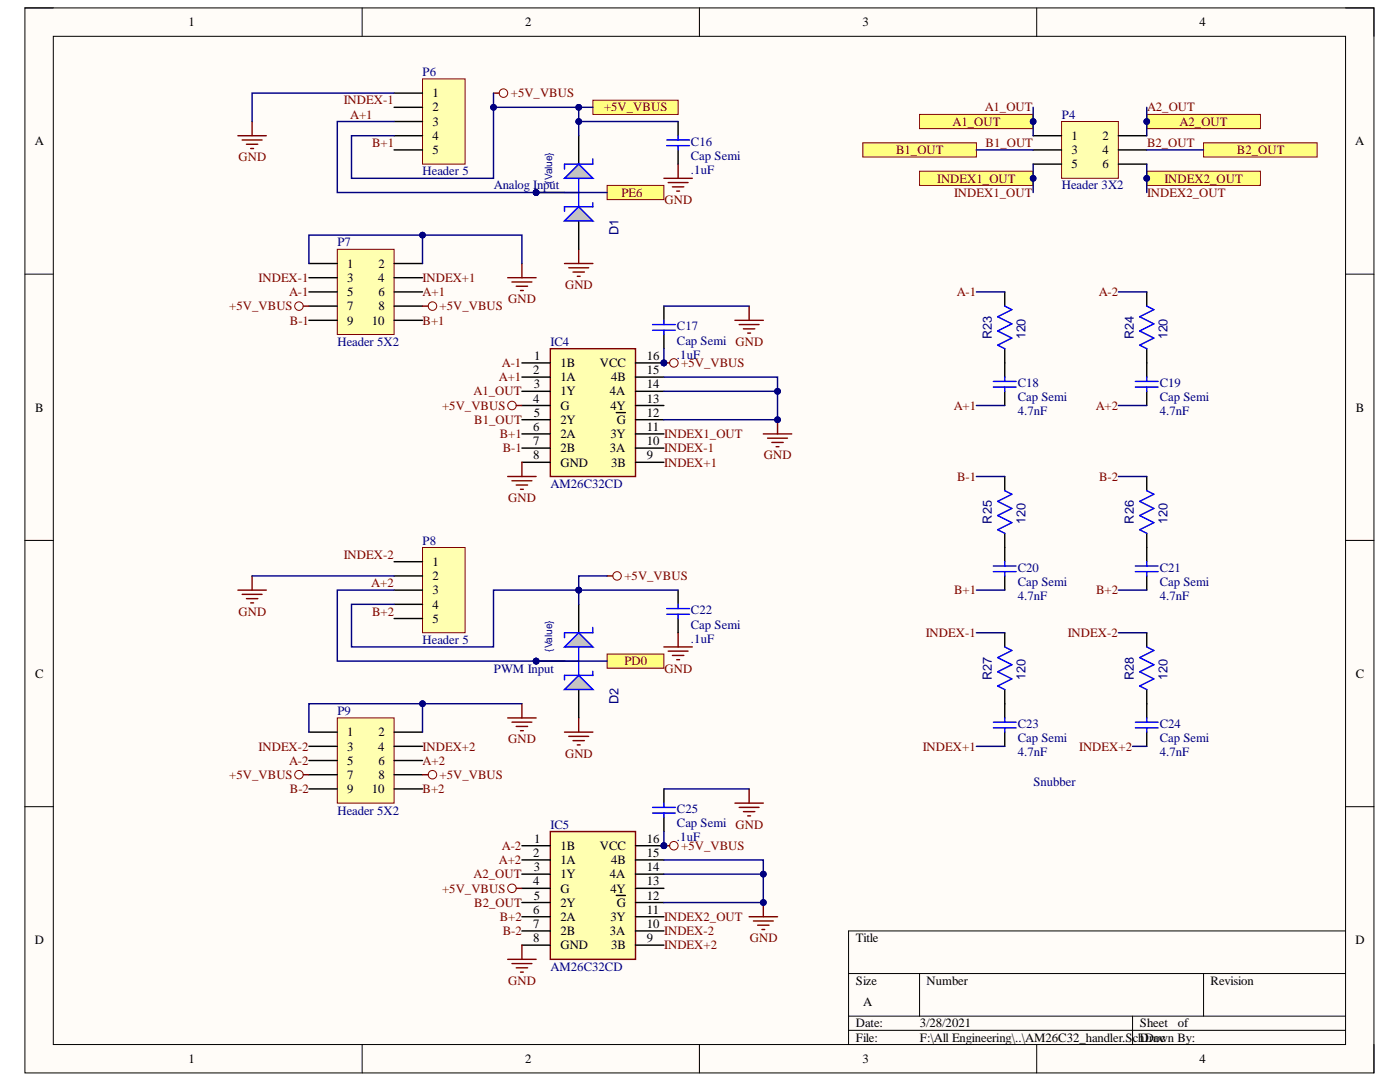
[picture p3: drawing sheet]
<svg xmlns="http://www.w3.org/2000/svg" width="279mm" height="216mm" viewBox="0 0 279 216" stroke-linecap="round" stroke-linejoin="round" font-family="sans-serif">
<path d="M5 1.6h269.2v212.5h-269.2z" fill-rule="evenodd" fill="#fffcf8"/>
<path d="M5 1.6h269.2v212.5h-269.2z" fill="none" stroke="#000" stroke-width=".2"/>
<path d="M10.6 7.2h257.9v201.2h-257.9z" fill-rule="evenodd" fill="#fffcf8"/>
<g fill="none" stroke="#000" stroke-width=".2">
<path d="M5 1.6h5.6M10.6 7.2h257.9v201.2h-257.9zM72.3 1.6v5.6M139.6 1.6v5.6M206.9 1.6v5.6M268.5 1.6h5.7v5.6M5 54.7h5.6M268.5 54.7h5.7M5 107.8h5.6M268.5 107.8h5.7M5 161h5.6M268.5 161h5.7"/>
<path d="M169.3 194.3h99.2M183.5 194.3v8.5M240.2 194.3v8.5M268.5 185.8h-99.2v22.6M72.3 208.4v5.7M139.6 208.4v5.7M169.3 202.8h99.2M169.3 205.6h99.2M206.9 208.4v5.7M226 202.8v5.6M274.2 208.4v5.7"/>
</g>
<path d="M67.3 49.7h11.4v17h-11.4z" fill-rule="evenodd" fill="#ffffb0"/>
<path d="M67.3 49.7h11.4v17h-11.4z" fill="none" stroke="#800000" stroke-width=".2"/>
<path d="M61.6 52.6h5.7M61.6 55.4h5.7M61.6 58.2h5.7M78.7 52.6h5.6M78.7 55.4h5.6M78.7 58.2h5.6M61.6 61.1h5.7M61.6 63.9h5.7M78.7 61.1h5.6M78.7 63.9h5.6" fill="none" stroke="#000" stroke-width=".29"/>
<path d="M101.3 55.4h5.7M102.2 56.3h3.9M103 57.1h2.3M103.9 58h.5M104.2 52.6v2.8" fill="none" stroke="#800000" stroke-width=".29"/>
<circle cx="132.5" cy="72.4" r=".57" fill="#000080"/>
<circle cx="132.5" cy="72.4" r=".57" fill="none" stroke="#000080" stroke-width=".2"/>
<path d="M109.8 69.6h17v25.5h-17z" fill-rule="evenodd" fill="#ffffb0"/>
<path d="M109.8 69.6h17v25.5h-17z" fill="none" stroke="#800000" stroke-width=".29"/>
<path d="M104.2 72.4h5.6M104.2 75.2h5.6M104.2 78.1h5.6M126.8 72.4h5.7M104.2 80.9h5.6M104.2 83.7h5.6M104.2 86.6h5.6M104.2 89.4h5.6M104.2 92.2h5.6" fill="none" stroke="#000" stroke-width=".29"/>
<circle cx="132.5" cy="72.4" r=".57" fill="#000080"/>
<circle cx="132.5" cy="72.4" r=".57" fill="none" stroke="#000080" stroke-width=".2"/>
<path d="M126.8 75.2h5.7M126.8 78.1h5.7M123 82.3h1.8M126.8 80.9h5.7M126.8 83.7h5.7M126.8 86.6h5.7M126.8 89.4h5.7M126.8 92.2h5.7" fill="none" stroke="#000" stroke-width=".29"/>
<g fill="none" stroke="#800000" stroke-width=".2">
<circle cx="59.7" cy="61.1" r=".85"/>
<circle cx="86.3" cy="61.1" r=".85"/>
</g>
<path d="M60.5 61.1h1.1M84.3 61.1h1.2M101.3 95.1h5.7M102.2 95.9h3.9M103 96.8h2.3M103.9 97.6h.5M104.2 92.2v2.9" fill="none" stroke="#800000" stroke-width=".29"/>
<path d="M84.3 15.7h8.5v17h-8.5z" fill-rule="evenodd" fill="#ffffb0"/>
<path d="M84.3 15.7h8.5v17h-8.5z" fill="none" stroke="#800000" stroke-width=".2"/>
<path d="M78.7 18.6h5.6M78.7 21.4h5.6M78.7 24.2h5.6M78.7 27.1h5.6M78.7 29.9h5.6" fill="none" stroke="#000" stroke-width=".29"/>
<path d="M47.5 27.1h5.6M48.3 27.9h4M49.2 28.8h2.2M50 29.6h.6M50.3 24.2v2.9" fill="none" stroke="#800000" stroke-width=".29"/>
<path d="M84.3 109.2h8.5v17.1h-8.5z" fill-rule="evenodd" fill="#ffffb0"/>
<path d="M84.3 109.2h8.5v17.1h-8.5z" fill="none" stroke="#800000" stroke-width=".2"/>
<path d="M78.7 112.1h5.6M78.7 114.9h5.6M78.7 117.8h5.6M78.7 120.6h5.6M78.7 123.4h5.6" fill="none" stroke="#000" stroke-width=".29"/>
<path d="M47.5 117.8h5.6M48.3 118.6h4M49.2 119.4h2.2M50.3 114.9v2.9M50 120.3h.6" fill="none" stroke="#800000" stroke-width=".29"/>
<circle cx="132.5" cy="168.8" r=".57" fill="#000080"/>
<circle cx="132.5" cy="168.8" r=".57" fill="none" stroke="#000080" stroke-width=".2"/>
<path d="M109.8 165.9h17v25.5h-17z" fill-rule="evenodd" fill="#ffffb0"/>
<path d="M109.8 165.9h17v25.5h-17z" fill="none" stroke="#800000" stroke-width=".29"/>
<path d="M104.2 168.8h5.6M104.2 171.6h5.6M104.2 174.4h5.6M104.2 177.3h5.6M126.8 168.8h5.7M104.2 180.1h5.6M104.2 182.9h5.6M104.2 185.8h5.6M104.2 188.6h5.6" fill="none" stroke="#000" stroke-width=".29"/>
<circle cx="132.5" cy="168.8" r=".57" fill="#000080"/>
<circle cx="132.5" cy="168.8" r=".57" fill="none" stroke="#000080" stroke-width=".2"/>
<path d="M123 178.7h1.8M126.8 171.6h5.7M126.8 174.4h5.7M126.8 177.3h5.7M126.8 180.1h5.7M126.8 182.9h5.7M126.8 185.8h5.7M126.8 188.6h5.7" fill="none" stroke="#000" stroke-width=".29"/>
<path d="M101.3 191.4h5.7M102.2 192.3h3.9M103 193.1h2.3M103.9 194h.5M104.2 188.6v2.8" fill="none" stroke="#800000" stroke-width=".29"/>
<path d="M67.3 143.3h11.4v17h-11.4z" fill-rule="evenodd" fill="#ffffb0"/>
<g fill="none" stroke="#800000" stroke-width=".2">
<path d="M67.3 143.3h11.4v17h-11.4z"/>
<circle cx="134.5" cy="72.4" r=".85"/>
<circle cx="59.7" cy="154.6" r=".85"/>
<circle cx="86.3" cy="154.6" r=".85"/>
</g>
<path d="M61.6 146.1h5.7M61.6 148.9h5.7M61.6 151.8h5.7M61.6 154.6h5.7M61.6 157.4h5.7M78.7 146.1h5.6M78.7 148.9h5.6M78.7 151.8h5.6M78.7 154.6h5.6M78.7 157.4h5.6" fill="none" stroke="#000" stroke-width=".29"/>
<path d="M132.5 72.4h1.1M60.5 154.6h1.1M84.3 154.6h1.2M101.3 143.3h5.7M102.2 144.1h3.9M103 144.9h2.3M103.9 145.8h.5M104.2 140.4v2.9" fill="none" stroke="#800000" stroke-width=".29"/>
<circle cx="132.5" cy="72.4" r=".57" fill="#000080"/>
<circle cx="132.5" cy="72.4" r=".57" fill="none" stroke="#000080" stroke-width=".2"/>
<circle cx="134.5" cy="168.8" r=".85" fill="none" stroke="#800000" stroke-width=".2"/>
<path d="M132.5 168.8h1.1" fill="none" stroke="#800000" stroke-width=".29"/>
<circle cx="132.5" cy="168.8" r=".57" fill="#000080"/>
<circle cx="132.5" cy="168.8" r=".57" fill="none" stroke="#000080" stroke-width=".2"/>
<g fill="none" stroke="#800000" stroke-width=".2">
<circle cx="102.2" cy="80.9" r=".85"/>
<circle cx="102.2" cy="177.3" r=".85"/>
</g>
<path d="M146.7 63.9h5.6M147.5 64.8h4M148.4 65.6h2.2M149.2 66.5h.6M149.5 61.1v2.8M103 80.9h1.2M149.5 157.4v2.9M103 177.3h1.2M146.7 160.3h5.6M147.5 161.1h4M148.4 162h2.2M149.2 162.8h.6" fill="none" stroke="#800000" stroke-width=".29"/>
<path d="M121.2 130.5h11.3v2.8h-11.3z" fill-rule="evenodd" fill="#ffff80"/>
<path d="M121.2 130.5h11.3v2.8h-11.3z" fill="none" stroke="#800000" stroke-width=".2"/>
<path d="M152.3 86.6h5.7M153.2 87.4h4M154 88.3h2.3M154.9 89.1h.6M155.2 83.7v2.9" fill="none" stroke="#800000" stroke-width=".29"/>
<circle cx="155.2" cy="83.7" r=".57" fill="#000080"/>
<circle cx="155.2" cy="83.7" r=".57" fill="none" stroke="#000080" stroke-width=".2"/>
<path d="M149.5 182.9h5.7M150.4 183.8h3.9M151.2 184.6h2.3M152.1 185.5h.5M152.3 180.1v2.8" fill="none" stroke="#800000" stroke-width=".29"/>
<circle cx="152.3" cy="180.1" r=".57" fill="#000080"/>
<circle cx="152.3" cy="180.1" r=".57" fill="none" stroke="#000080" stroke-width=".2"/>
<circle cx="100.5" cy="18.6" r=".85" fill="none" stroke="#800000" stroke-width=".2"/>
<path d="M98.5 18.6h1.1" fill="none" stroke="#800000" stroke-width=".29"/>
<path d="M118.3 20h17v2.8h-17z" fill-rule="evenodd" fill="#ffff80"/>
<path d="M118.3 20h17v2.8h-17z" fill="none" stroke="#800000" stroke-width=".2"/>
<path d="M211.9 24.2h11.3v11.4h-11.3z" fill-rule="evenodd" fill="#ffffb0"/>
<path d="M211.9 24.2h11.3v11.4h-11.3z" fill="none" stroke="#800000" stroke-width=".2"/>
<path d="M206.2 27.1h5.7M206.2 29.9h5.7M206.2 32.7h5.7M223.2 27.1h5.7M223.2 29.9h5.7M223.2 32.7h5.7" fill="none" stroke="#000" stroke-width=".29"/>
<path d="M183.5 22.8h22.7v2.9h-22.7z" fill-rule="evenodd" fill="#ffff80"/>
<path d="M183.5 22.8h22.7v2.9h-22.7z" fill="none" stroke="#800000" stroke-width=".2"/>
<circle cx="206.2" cy="24.3" r=".57" fill="#000080"/>
<circle cx="206.2" cy="24.3" r=".57" fill="none" stroke="#000080" stroke-width=".2"/>
<path d="M172.2 28.5h22.7v2.8h-22.7z" fill-rule="evenodd" fill="#ffff80"/>
<path d="M172.2 28.5h22.7v2.8h-22.7z" fill="none" stroke="#800000" stroke-width=".2"/>
<path d="M183.5 34.2h22.7v2.8h-22.7z" fill-rule="evenodd" fill="#ffff80"/>
<path d="M183.5 34.2h22.7v2.8h-22.7z" fill="none" stroke="#800000" stroke-width=".2"/>
<circle cx="206.2" cy="35.6" r=".57" fill="#000080"/>
<circle cx="206.2" cy="35.6" r=".57" fill="none" stroke="#000080" stroke-width=".2"/>
<path d="M228.9 22.8h22.6v2.9h-22.6z" fill-rule="evenodd" fill="#ffff80"/>
<path d="M228.9 22.8h22.6v2.9h-22.6z" fill="none" stroke="#800000" stroke-width=".2"/>
<circle cx="228.9" cy="24.3" r=".57" fill="#000080"/>
<circle cx="228.9" cy="24.3" r=".57" fill="none" stroke="#000080" stroke-width=".2"/>
<path d="M240.2 28.5h22.7v2.8h-22.7z" fill-rule="evenodd" fill="#ffff80"/>
<path d="M240.2 28.5h22.7v2.8h-22.7z" fill="none" stroke="#800000" stroke-width=".2"/>
<path d="M228.9 34.2h22.6v2.8h-22.6z" fill-rule="evenodd" fill="#ffff80"/>
<path d="M228.9 34.2h22.6v2.8h-22.6z" fill="none" stroke="#800000" stroke-width=".2"/>
<circle cx="228.9" cy="35.6" r=".57" fill="#000080"/>
<circle cx="228.9" cy="35.6" r=".57" fill="none" stroke="#000080" stroke-width=".2"/>
<g fill="none" stroke="#800000" stroke-width=".29">
<path d="M132.5 35.6h5.7M133.3 36.4h4M134.2 37.3h2.3M135.1 38.1h.5M135.3 32.7v2.9M112.7 52.6h5.6M113.5 53.4h4M114.4 54.3h2.2M115.2 55.1h.6M115.5 49.7v2.9M121.2 114.9h1.1M132.5 129.1h5.7"/>
<path d="M133.3 129.9h4M134.2 130.8h2.3M135.1 131.6h.5M135.3 126.3v2.8M112.7 146.1h5.6M113.5 146.9h4M114.4 147.8h2.2M115.2 148.6h.6M115.5 143.3v2.8"/>
</g>
<circle cx="123.1" cy="114.9" r=".85" fill="none" stroke="#800000" stroke-width=".2"/>
<g fill="none" stroke="#000" stroke-width=".29">
<path d="M135.3 24.2v2.9M135.3 29.9v2.8M200.5 58.2v2.9M228.9 58.2v2.9M132.5 61.1v2.8M132.5 66.7v2.9M200.5 69.6v5.6M200.5 78.1v2.8M228.9 69.6v5.6M228.9 78.1v2.8M200.5 95.1v2.8M228.9 95.1v2.8"/>
<path d="M135.3 117.8v2.8M200.5 106.4v5.7M200.5 114.9v2.8M228.9 106.4v5.7M228.9 114.9v2.8M135.3 123.4v2.9M200.5 126.3v2.8M200.5 137.6v5.7M228.9 126.3v2.8M228.9 137.6v5.7M132.5 157.4v2.9M200.5 146.1v2.8"/>
<path d="M228.9 146.1v2.8M132.5 163.1v2.8"/>
</g>
<g fill="none" stroke="#00f" stroke-width=".29">
<path d="M133.1 29.1h4.5M133.1 27.9h4.5M135.3 27.1v.8M135.3 29.1v.8M130.2 65.9h4.6M130.2 64.8h4.6M132.5 63.9v.9M132.5 65.9v.8M198.2 77.2h4.6M198.2 76.1h4.6M200.5 61.1l1.4 .7-2.8 1.4 2.8 1.4-2.8 1.4 2.8 1.5-2.8 1.4 1.4 .7M200.5 75.2v.9"/>
<path d="M200.5 77.2v.9M226.6 77.2h4.5M226.6 76.1h4.5M228.9 61.1l1.4 .7-2.9 1.4 2.9 1.4-2.9 1.4 2.9 1.5-2.9 1.4 1.5 .7M228.9 75.2v.9M228.9 77.2v.9M200.5 97.9l1.4 .7-2.8 1.4 2.8 1.5-2.8 1.4 2.8 1.4-2.8 1.4 1.4 .7M228.9 97.9l1.4 .7-2.9 1.4 2.9 1.5-2.9 1.4 2.9 1.4-2.9 1.4 1.5 .7M198.2 114.1h4.6M198.2 112.9h4.6M200.5 112.1v.8M200.5 114.1v.8"/>
<path d="M226.6 114.1h4.5M226.6 112.9h4.5M228.9 112.1v.8M228.9 114.1v.8M133.1 122.6h4.5M133.1 121.4h4.5M135.3 120.6v.8M135.3 122.6v.8M200.5 129.1l1.4 .7-2.8 1.4 2.8 1.4-2.8 1.5 2.8 1.4-2.8 1.4 1.4 .7M228.9 129.1l1.4 .7-2.9 1.4 2.9 1.4-2.9 1.5 2.9 1.4-2.9 1.4 1.5 .7M198.2 145.2h4.6M198.2 144.1h4.6"/>
<path d="M200.5 143.3v.8M200.5 145.2v.9M226.6 145.2h4.5M226.6 144.1h4.5M228.9 143.3v.8M228.9 145.2v.9M130.2 162.2h4.6M130.2 161.1h4.6M132.5 160.3v.8M132.5 162.2v.9"/>
</g>
<circle cx="107" cy="38.4" r=".57" fill="#000080"/>
<circle cx="107" cy="38.4" r=".57" fill="none" stroke="#000080" stroke-width=".2"/>
<path d="M107 38.4h5.7" fill="none" stroke="#000" stroke-width=".29"/>
<circle cx="107" cy="38.4" r=".57" fill="#000080"/>
<circle cx="107" cy="38.4" r=".57" fill="none" stroke="#000080" stroke-width=".2"/>
<path d="M115.5 27.1v5.6M115.5 44.1v5.6" fill="none" stroke="#000" stroke-width=".29"/>
<path d="M112.7 38.4h2.8M112.7 32.8v.9M115.5 35.6v5.6M118.3 31.7v1M112.7 41.2v1M118.3 40.5v.8" fill="none" stroke="#00f" stroke-width=".29"/>
<path d="M112.7 44.1l2.8-2.9 2.8 2.9z" fill="#c0c0c0"/>
<path d="M112.7 32.7h5.6M112.7 44.1l2.8-2.9 2.8 2.9zM112.7 41.2h5.6" fill="none" stroke="#00f" stroke-width=".29"/>
<path d="M112.7 35.6l2.8-2.9 2.8 2.9z" fill="#c0c0c0"/>
<path d="M112.7 35.6l2.8-2.9 2.8 2.9z" fill="none" stroke="#00f" stroke-width=".29"/>
<path d="M121.2 37h11.3v2.8h-11.3z" fill-rule="evenodd" fill="#ffff80"/>
<path d="M121.2 37h11.3v2.8h-11.3z" fill="none" stroke="#800000" stroke-width=".2"/>
<circle cx="107" cy="131.9" r=".57" fill="#000080"/>
<circle cx="107" cy="131.9" r=".57" fill="none" stroke="#000080" stroke-width=".2"/>
<path d="M107 131.9h5.7" fill="none" stroke="#000" stroke-width=".29"/>
<circle cx="107" cy="131.9" r=".57" fill="#000080"/>
<circle cx="107" cy="131.9" r=".57" fill="none" stroke="#000080" stroke-width=".2"/>
<path d="M115.5 120.6v5.7M115.5 137.6v5.7" fill="none" stroke="#000" stroke-width=".29"/>
<path d="M112.7 131.9h2.8M112.7 126.3v.9M112.7 134.8v.9M115.5 129.1v5.7M118.3 125.2v1.1M118.3 134v.8" fill="none" stroke="#00f" stroke-width=".29"/>
<path d="M112.7 137.6l2.8-2.8 2.8 2.8z" fill="#c0c0c0"/>
<path d="M112.7 137.6l2.8-2.8 2.8 2.8zM112.7 134.8h5.6M112.7 126.3h5.6" fill="none" stroke="#00f" stroke-width=".29"/>
<path d="M112.7 129.1l2.8-2.8 2.8 2.8z" fill="#c0c0c0"/>
<path d="M112.7 129.1l2.8-2.8 2.8 2.8z" fill="none" stroke="#00f" stroke-width=".29"/>
<path d="M228.9 21.4v5.7" fill="none" stroke="#000080" stroke-width=".29"/>
<circle cx="228.9" cy="24.3" r=".57" fill="#000080"/>
<circle cx="228.9" cy="24.3" r=".57" fill="none" stroke="#000080" stroke-width=".2"/>
<path d="M78.7 18.6h-28.4v5.6M50.3 114.9h28.4M104.2 140.4h-42.6v5.7" fill="none" stroke="#000080" stroke-width=".29"/>
<circle cx="84.3" cy="140.4" r=".57" fill="#000080"/>
<circle cx="84.3" cy="140.4" r=".57" fill="none" stroke="#000080" stroke-width=".2"/>
<path d="M61.6 52.6v-5.7h22.7v5.7" fill="none" stroke="#000080" stroke-width=".29"/>
<circle cx="84.3" cy="46.9" r=".57" fill="#000080"/>
<circle cx="84.3" cy="46.9" r=".57" fill="none" stroke="#000080" stroke-width=".2"/>
<path d="M78.7 117.8h-11.4v14.1h39.7" fill="none" stroke="#000080" stroke-width=".29"/>
<circle cx="107" cy="131.9" r=".57" fill="#000080"/>
<circle cx="107" cy="131.9" r=".57" fill="none" stroke="#000080" stroke-width=".2"/>
<path d="M78.7 24.2h-11.4v14.2h39.7" fill="none" stroke="#000080" stroke-width=".29"/>
<circle cx="107" cy="38.4" r=".57" fill="#000080"/>
<circle cx="107" cy="38.4" r=".57" fill="none" stroke="#000080" stroke-width=".2"/>
<path d="M135.3 117.8h-36.8v11.3h-28.3v-8.5h8.5" fill="none" stroke="#000080" stroke-width=".29"/>
<circle cx="115.5" cy="117.8" r=".57" fill="#000080"/>
<circle cx="115.5" cy="117.8" r=".57" fill="none" stroke="#000080" stroke-width=".2"/>
<path d="M98.5 18.6v17h-28.3v-8.5h8.5" fill="none" stroke="#000080" stroke-width=".29"/>
<circle cx="98.5" cy="21.4" r=".57" fill="#000080"/>
<circle cx="98.5" cy="21.4" r=".57" fill="none" stroke="#000080" stroke-width=".2"/>
<path d="M84.3 46.9h19.9v5.7" fill="none" stroke="#000080" stroke-width=".29"/>
<circle cx="84.3" cy="46.9" r=".57" fill="#000080"/>
<circle cx="84.3" cy="46.9" r=".57" fill="none" stroke="#000080" stroke-width=".2"/>
<path d="M98.5 21.4h19.8" fill="none" stroke="#000080" stroke-width=".29"/>
<circle cx="115.5" cy="21.4" r=".57" fill="#000080"/>
<circle cx="115.5" cy="21.4" r=".57" fill="none" stroke="#000080" stroke-width=".2"/>
<circle cx="98.5" cy="21.4" r=".57" fill="#000080"/>
<circle cx="98.5" cy="21.4" r=".57" fill="none" stroke="#000080" stroke-width=".2"/>
<path d="M107 131.9h14.2" fill="none" stroke="#000080" stroke-width=".29"/>
<circle cx="107" cy="131.9" r=".57" fill="#000080"/>
<circle cx="107" cy="131.9" r=".57" fill="none" stroke="#000080" stroke-width=".2"/>
<path d="M121.2 114.9h-5.7v2.9" fill="none" stroke="#000080" stroke-width=".29"/>
<circle cx="115.5" cy="117.8" r=".57" fill="#000080"/>
<circle cx="115.5" cy="117.8" r=".57" fill="none" stroke="#000080" stroke-width=".2"/>
<path d="M107 38.4h14.2" fill="none" stroke="#000080" stroke-width=".29"/>
<circle cx="107" cy="38.4" r=".57" fill="#000080"/>
<circle cx="107" cy="38.4" r=".57" fill="none" stroke="#000080" stroke-width=".2"/>
<path d="M115.5 21.4v2.8h19.8" fill="none" stroke="#000080" stroke-width=".29"/>
<circle cx="115.5" cy="24.2" r=".57" fill="#000080"/>
<circle cx="115.5" cy="24.2" r=".57" fill="none" stroke="#000080" stroke-width=".2"/>
<circle cx="115.5" cy="21.4" r=".57" fill="#000080"/>
<circle cx="115.5" cy="21.4" r=".57" fill="none" stroke="#000080" stroke-width=".2"/>
<path d="M132.5 171.6h19.8v8.5h-19.8" fill="none" stroke="#000080" stroke-width=".29"/>
<circle cx="152.3" cy="174.4" r=".57" fill="#000080"/>
<circle cx="152.3" cy="174.4" r=".57" fill="none" stroke="#000080" stroke-width=".2"/>
<circle cx="152.3" cy="180.1" r=".57" fill="#000080"/>
<circle cx="152.3" cy="180.1" r=".57" fill="none" stroke="#000080" stroke-width=".2"/>
<path d="M132.5 174.4h19.8" fill="none" stroke="#000080" stroke-width=".29"/>
<circle cx="152.3" cy="174.4" r=".57" fill="#000080"/>
<circle cx="152.3" cy="174.4" r=".57" fill="none" stroke="#000080" stroke-width=".2"/>
<path d="M132.5 75.2h22.7v8.5h-22.7M132.5 157.4h17" fill="none" stroke="#000080" stroke-width=".29"/>
<circle cx="155.2" cy="78.1" r=".57" fill="#000080"/>
<circle cx="155.2" cy="78.1" r=".57" fill="none" stroke="#000080" stroke-width=".2"/>
<circle cx="155.2" cy="83.7" r=".57" fill="#000080"/>
<circle cx="155.2" cy="83.7" r=".57" fill="none" stroke="#000080" stroke-width=".2"/>
<path d="M132.5 78.1h22.7" fill="none" stroke="#000080" stroke-width=".29"/>
<circle cx="155.2" cy="78.1" r=".57" fill="#000080"/>
<circle cx="155.2" cy="78.1" r=".57" fill="none" stroke="#000080" stroke-width=".2"/>
<g fill="none" stroke="#000080" stroke-width=".29">
<path d="M194.9 29.9h11.3M228.9 29.9h11.3M194.9 58.2h5.6M223.2 58.2h5.7M132.5 61.1h17M194.9 95.1h5.6M194.9 80.9h5.6M223.2 95.1h5.7M223.2 80.9h5.7M194.9 117.7h5.6M223.2 117.7h5.7M194.9 126.3h5.6"/>
<path d="M223.2 126.3h5.7M84.3 140.4v5.7M194.9 148.9h5.6M226 148.9h2.9"/>
</g>
<circle cx="84.3" cy="140.4" r=".57" fill="#000080"/>
<circle cx="84.3" cy="140.4" r=".57" fill="none" stroke="#000080" stroke-width=".2"/>
<path d="M115.5 117.8v2.8" fill="none" stroke="#000080" stroke-width=".29"/>
<circle cx="115.5" cy="117.8" r=".57" fill="#000080"/>
<circle cx="115.5" cy="117.8" r=".57" fill="none" stroke="#000080" stroke-width=".2"/>
<path d="M115.5 24.2v2.9" fill="none" stroke="#000080" stroke-width=".29"/>
<circle cx="115.5" cy="24.2" r=".57" fill="#000080"/>
<circle cx="115.5" cy="24.2" r=".57" fill="none" stroke="#000080" stroke-width=".2"/>
<path d="M132.5 165.9v2.9" fill="none" stroke="#000080" stroke-width=".29"/>
<circle cx="132.5" cy="168.8" r=".57" fill="#000080"/>
<circle cx="132.5" cy="168.8" r=".57" fill="none" stroke="#000080" stroke-width=".2"/>
<path d="M132.5 69.6v2.8" fill="none" stroke="#000080" stroke-width=".29"/>
<circle cx="132.5" cy="72.4" r=".57" fill="#000080"/>
<circle cx="132.5" cy="72.4" r=".57" fill="none" stroke="#000080" stroke-width=".2"/>
<path d="M206.2 32.7v5.7" fill="none" stroke="#000080" stroke-width=".29"/>
<circle cx="206.2" cy="35.6" r=".57" fill="#000080"/>
<circle cx="206.2" cy="35.6" r=".57" fill="none" stroke="#000080" stroke-width=".2"/>
<path d="M206.2 21.4v5.7" fill="none" stroke="#000080" stroke-width=".29"/>
<circle cx="206.2" cy="24.3" r=".57" fill="#000080"/>
<circle cx="206.2" cy="24.3" r=".57" fill="none" stroke="#000080" stroke-width=".2"/>
<path d="M228.9 32.7v5.7" fill="none" stroke="#000080" stroke-width=".29"/>
<circle cx="228.9" cy="35.6" r=".57" fill="#000080"/>
<circle cx="228.9" cy="35.6" r=".57" fill="none" stroke="#000080" stroke-width=".2"/>
<g font-size="2.5">
<text x="37.6" y="5.2">1</text>
<text x="104.8" y="5.2">2</text>
<text x="172.2" y="5.2">3</text>
<text x="239.4" y="5.2">4</text>
<text x="86.3" y="19.4">1</text>
<text x="86.3" y="22.2">2</text>
<text x="6.9" y="29">A</text>
<text x="86.3" y="25.1">3</text>
<text x="86.3" y="27.9">4</text>
<text x="213.9" y="27.9">1</text>
<text x="220" y="27.9">2</text>
<text x="270.4" y="29">A</text>
<text x="86.3" y="30.8">5</text>
<text x="213.9" y="30.8">3</text>
<text x="213.9" y="33.6">5</text>
<text x="220" y="30.8">4</text>
<text x="220" y="33.6">6</text>
<text x="69.3" y="53.4">1</text>
<text x="75.5" y="53.4">2</text>
<text x="69.3" y="56.2">3</text>
<text x="69.3" y="59.1">5</text>
<text x="75.5" y="56.2">4</text>
<text x="75.5" y="59.1">6</text>
<text x="69.3" y="61.9">7</text>
<text x="69.3" y="64.8">9</text>
<text x="74.2" y="64.8">10</text>
<text x="75.5" y="61.9">8</text>
<text x="106.6" y="71.8">1</text>
<text x="129.1" y="71.8">16</text>
<text x="106.4" y="74.7">2</text>
<text x="106.5" y="77.5">3</text>
<text x="111.8" y="73.2">1B</text>
<text x="111.8" y="76.1">1A</text>
<text x="119.7" y="73.2">VCC</text>
<text x="122" y="76.1">4B</text>
<text x="129.1" y="74.7">15</text>
<text x="129.1" y="77.5">14</text>
<text x="7" y="82.1">B</text>
<text x="106.4" y="80.3">4</text>
<text x="106.5" y="83.1">5</text>
<text x="111.8" y="78.9">1Y</text>
<text x="111.8" y="81.8">G</text>
<text x="121.7" y="78.9">4A</text>
<text x="121.8" y="81.8">4Y</text>
<text x="129.1" y="80.3">13</text>
<text x="129.1" y="83.1">12</text>
<text x="270.6" y="82.1">B</text>
<text x="106.4" y="86">6</text>
<text x="106.4" y="88.8">7</text>
<text x="111.8" y="84.6">2Y</text>
<text x="111.8" y="87.4">2A</text>
<text x="121.8" y="87.4">3Y</text>
<text x="123.1" y="84.6">G</text>
<text x="129.1" y="86">11</text>
<text x="129.1" y="88.8">10</text>
<text x="106.4" y="91.7">8</text>
<text x="111.8" y="90.2">2B</text>
<text x="111.8" y="93.1">GND</text>
<text x="121.7" y="90.2">3A</text>
<text x="122" y="93.1">3B</text>
<text x="129.1" y="91.7">9</text>
<text x="86.3" y="112.9">1</text>
<text x="86.3" y="115.8">2</text>
<text x="86.3" y="118.6">3</text>
<text x="86.3" y="121.4">4</text>
<text x="86.3" y="124.2">5</text>
<text x="7" y="135.2">C</text>
<text x="270.6" y="135.2">C</text>
<text x="69.3" y="146.9">1</text>
<text x="69.3" y="149.8">3</text>
<text x="75.5" y="149.8">4</text>
<text x="75.5" y="146.9">2</text>
<text x="69.3" y="152.6">5</text>
<text x="69.3" y="155.4">7</text>
<text x="75.5" y="152.6">6</text>
<text x="75.5" y="155.4">8</text>
<text x="69.3" y="158.2">9</text>
<text x="74.2" y="158.2">10</text>
<text x="106.4" y="171">2</text>
<text x="106.5" y="173.9">3</text>
<text x="106.6" y="168.2">1</text>
<text x="111.8" y="169.6">1B</text>
<text x="111.8" y="172.4">1A</text>
<text x="119.7" y="169.6">VCC</text>
<text x="122" y="172.4">4B</text>
<text x="129.1" y="168.2">16</text>
<text x="129.1" y="171">15</text>
<text x="129.1" y="173.9">14</text>
<text x="106.4" y="176.7">4</text>
<text x="106.5" y="179.6">5</text>
<text x="111.8" y="175.2">1Y</text>
<text x="111.8" y="178.1">G</text>
<text x="121.7" y="175.2">4A</text>
<text x="121.8" y="178.1">4Y</text>
<text x="129.1" y="176.7">13</text>
<text x="129.1" y="179.6">12</text>
<text x="106.4" y="182.3">6</text>
<text x="106.4" y="185.2">7</text>
<text x="111.8" y="180.9">2Y</text>
<text x="111.8" y="183.8">2A</text>
<text x="121.8" y="183.8">3Y</text>
<text x="123.1" y="180.9">G</text>
<text x="129.1" y="182.3">11</text>
<text x="129.1" y="185.2">10</text>
<text x="6.9" y="188.3">D</text>
<text x="106.4" y="188">8</text>
<text x="111.8" y="186.6">2B</text>
<text x="111.8" y="189.4">GND</text>
<text x="121.7" y="186.6">3A</text>
<text x="122" y="189.4">3B</text>
<text x="129.1" y="188">9</text>
<text x="170.8" y="188">Title</text>
<text x="270.5" y="188.3">D</text>
<text x="170.8" y="196.6">Size</text>
<text x="184.9" y="196.6">Number</text>
<text x="241.6" y="196.6">Revision</text>
<text x="172.2" y="200.8">A</text>
<text x="170.8" y="205">Date:</text>
<text x="170.8" y="207.9">File:</text>
<text x="183.6" y="205">3/28/2021</text>
<text x="183.6" y="207.9">F:\All Engineering\..\AM26C32_handler.S</text>
<text x="226.1" y="207.9">chDoc</text>
<text x="227.5" y="205">Sheet</text>
<text x="227.5" y="207.9">Drawn By:</text>
<text x="235.1" y="205">of</text>
<text x="37.6" y="212.1">1</text>
<text x="104.8" y="212.1">2</text>
<text x="172.2" y="212.1">3</text>
<text x="239.4" y="212.1">4</text>
</g>
<g font-size="2.5" fill="#000080">
<text x="84.3" y="15.1">P6</text>
<text x="211.9" y="23.7">P4</text>
<text x="137.9" y="29.1">C16</text>
<text x="84.3" y="35">Header 5</text>
<text x="137.9" y="34.8">.1uF</text>
<text x="137.9" y="31.9">Cap Semi</text>
<text x="98.6" y="37.8">Analog Input</text>
<text x="211.9" y="37.8">Header 3X2</text>
<text x="123.4" y="46.9" transform="rotate(-90 123.4 46.9)">D1</text>
<text x="67.3" y="49.1">P7</text>
<text x="135.1" y="65.9">C17</text>
<text x="67.3" y="69">Header 5X2</text>
<text x="109.9" y="69">IC4</text>
<text x="135.1" y="71.5">.1uF</text>
<text x="135.1" y="68.8">Cap Semi GND</text>
<text x="198" y="67.7" transform="rotate(-90 198 67.7)">R23</text>
<text x="204.6" y="67.7" transform="rotate(-90 204.6 67.7)">120</text>
<text x="226.3" y="67.7" transform="rotate(-90 226.3 67.7)">R24</text>
<text x="233" y="67.7" transform="rotate(-90 233 67.7)">120</text>
<text x="203.1" y="77.2">C18</text>
<text x="231.5" y="77.2">C19</text>
<text x="203.1" y="82.9">4.7nF</text>
<text x="203.1" y="80.1">Cap Semi</text>
<text x="231.5" y="82.9">4.7nF</text>
<text x="231.5" y="80.1">Cap Semi</text>
<text x="109.9" y="97.3">AM26C32CD</text>
<text x="198" y="104.5" transform="rotate(-90 198 104.5)">R25</text>
<text x="204.6" y="104.5" transform="rotate(-90 204.6 104.5)">120</text>
<text x="226.3" y="104.5" transform="rotate(-90 226.3 104.5)">R26</text>
<text x="233" y="104.5" transform="rotate(-90 233 104.5)">120</text>
<text x="84.3" y="108.7">P8</text>
<text x="203.1" y="119.8">4.7nF</text>
<text x="203.1" y="114.1">C20</text>
<text x="203.1" y="116.9">Cap Semi</text>
<text x="231.5" y="119.8">4.7nF</text>
<text x="231.5" y="114.1">C21</text>
<text x="231.5" y="116.9">Cap Semi</text>
<text x="137.9" y="122.5">C22</text>
<text x="137.9" y="125.4">Cap Semi</text>
<text x="84.3" y="128.6">Header 5</text>
<text x="137.9" y="128.2">.1uF</text>
<text x="98.6" y="134.2">PWM Input</text>
<text x="198" y="135.7" transform="rotate(-90 198 135.7)">R27</text>
<text x="204.6" y="135.7" transform="rotate(-90 204.6 135.7)">120</text>
<text x="226.3" y="135.7" transform="rotate(-90 226.3 135.7)">R28</text>
<text x="233" y="135.7" transform="rotate(-90 233 135.7)">120</text>
<text x="67.3" y="142.7">P9</text>
<text x="123.4" y="140.4" transform="rotate(-90 123.4 140.4)">D2</text>
<text x="203.1" y="145.2">C23</text>
<text x="203.1" y="148.1">Cap Semi</text>
<text x="231.5" y="145.2">C24</text>
<text x="231.5" y="148.1">Cap Semi</text>
<text x="203.1" y="150.9">4.7nF</text>
<text x="231.5" y="150.9">4.7nF</text>
<text x="206.2" y="156.9">Snubber</text>
<text x="67.3" y="162.6">Header 5X2</text>
<text x="109.9" y="165.3">IC5</text>
<text x="135.1" y="167.9">.1uF</text>
<text x="135.1" y="162.2">C25</text>
<text x="135.1" y="165.1">Cap Semi GND</text>
<text x="109.9" y="193.7">AM26C32CD</text>
</g>
<g font-size="2.5" fill="#800000">
<text x="68.6" y="20.8">INDEX-1</text>
<text x="69.9" y="23.7">A+1</text>
<text x="101.9" y="19.4">+5V_VBUS</text>
<text x="120.5" y="22.2">+5V_VBUS</text>
<text x="196.5" y="22.2">A1_OUT</text>
<text x="228.9" y="22.2">A2_OUT</text>
<text x="74.3" y="29.3">B+1</text>
<text x="190.1" y="25.1">A1_OUT</text>
<text x="196.7" y="29.3">B1_OUT</text>
<text x="228.9" y="29.3">B2_OUT</text>
<text x="235.4" y="25.1">A2_OUT</text>
<text x="47.6" y="32.1">GND</text>
<text x="178.8" y="30.8">B1_OUT</text>
<text x="246.8" y="30.8">B2_OUT</text>
<text x="124" y="39.2">PE6</text>
<text x="132.6" y="40.7">GND</text>
<text x="187" y="36.4">INDEX1_OUT</text>
<text x="190.4" y="39.2">INDEX1_OUT</text>
<text x="228.9" y="39.2">INDEX2_OUT</text>
<text x="232.4" y="36.4">INDEX2_OUT</text>
<text x="51.6" y="56.2">INDEX-1</text>
<text x="57.7" y="59.1">A-1</text>
<text x="84.3" y="56.2">INDEX+1</text>
<text x="84.3" y="59.1">A+1</text>
<text x="112.8" y="57.7">GND</text>
<text x="190.9" y="59.1">A-1</text>
<text x="219.3" y="59.1">A-2</text>
<text x="45.8" y="61.9">+5V_VBUS</text>
<text x="57.9" y="64.8">B-1</text>
<text x="84.3" y="64.8">B+1</text>
<text x="87.7" y="61.9">+5V_VBUS</text>
<text x="101.4" y="60.5">GND</text>
<text x="99.6" y="76.1">A+1</text>
<text x="100.2" y="73.2">A-1</text>
<text x="135.9" y="73.2">+5V_VBUS</text>
<text x="88.2" y="81.8">+5V_VBUS</text>
<text x="94.5" y="78.9">A1_OUT</text>
<text x="190.3" y="81.8">A+1</text>
<text x="218.7" y="81.8">A+2</text>
<text x="94.7" y="84.6">B1_OUT</text>
<text x="99.7" y="87.4">B+1</text>
<text x="132.6" y="87.4">INDEX1_OUT</text>
<text x="100.3" y="90.2">B-1</text>
<text x="132.6" y="90.2">INDEX-1</text>
<text x="132.6" y="93.1">INDEX+1</text>
<text x="152.4" y="91.7">GND</text>
<text x="191" y="95.9">B-1</text>
<text x="219.4" y="95.9">B-2</text>
<text x="101.4" y="100.2">GND</text>
<text x="68.6" y="111.6">INDEX-2</text>
<text x="74.1" y="117.2">A+2</text>
<text x="124.6" y="115.8">+5V_VBUS</text>
<text x="190.4" y="118.6">B+1</text>
<text x="218.8" y="118.6">B+2</text>
<text x="47.6" y="122.9">GND</text>
<text x="74.3" y="122.9">B+2</text>
<text x="184.8" y="127.1">INDEX-1</text>
<text x="213.1" y="127.1">INDEX-2</text>
<text x="124.6" y="132.8">PD0</text>
<text x="132.6" y="134.2">GND</text>
<text x="51.6" y="149.8">INDEX-2</text>
<text x="84.3" y="149.8">INDEX+2</text>
<text x="101.4" y="148.3">GND</text>
<text x="184.2" y="149.8">INDEX+1</text>
<text x="215.4" y="149.8">INDEX+2</text>
<text x="45.8" y="155.4">+5V_VBUS</text>
<text x="57.7" y="152.6">A-2</text>
<text x="84.3" y="152.6">A+2</text>
<text x="87.7" y="155.4">+5V_VBUS</text>
<text x="112.8" y="151.2">GND</text>
<text x="57.9" y="158.2">B-2</text>
<text x="84.3" y="158.2">B+2</text>
<text x="99.6" y="172.4">A+2</text>
<text x="100.2" y="169.6">A-2</text>
<text x="135.9" y="169.6">+5V_VBUS</text>
<text x="88.2" y="178.1">+5V_VBUS</text>
<text x="94.5" y="175.2">A2_OUT</text>
<text x="94.7" y="180.9">B2_OUT</text>
<text x="99.7" y="183.8">B+2</text>
<text x="132.6" y="183.8">INDEX2_OUT</text>
<text x="100.3" y="186.6">B-2</text>
<text x="132.6" y="186.6">INDEX-2</text>
<text x="132.6" y="189.4">INDEX+2</text>
<text x="149.6" y="188">GND</text>
<text x="101.4" y="196.6">GND</text>
</g>
<g font-size="2" fill="#000080">
<text x="110.2" y="36.6" transform="rotate(-90 110.2 36.6)">{Value}</text>
<text x="110.2" y="130.1" transform="rotate(-90 110.2 130.1)">{Value}</text>
</g>
</svg>
